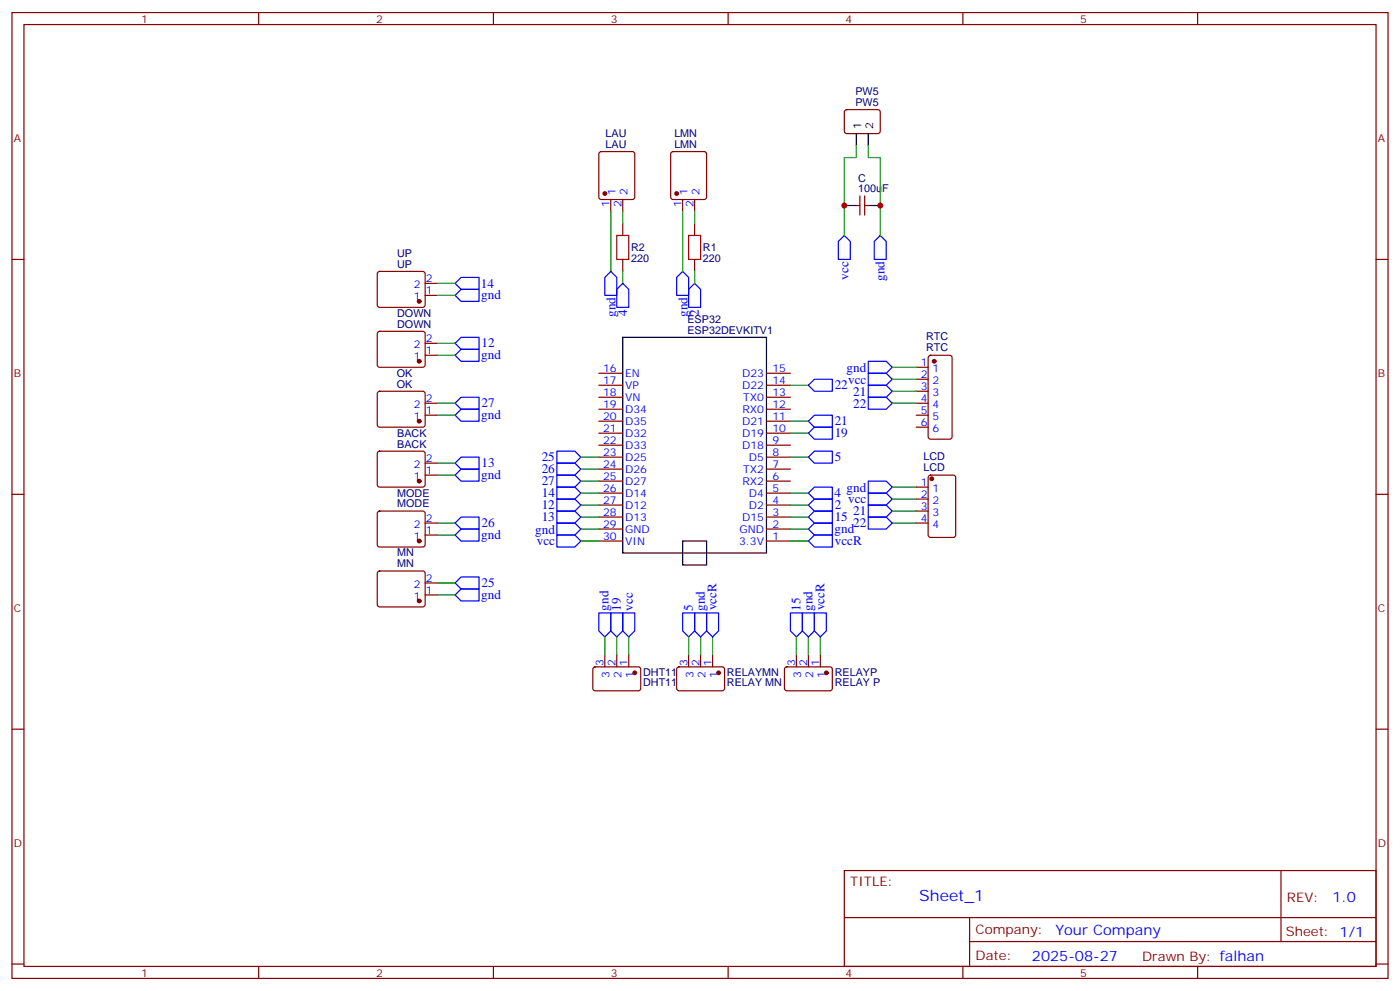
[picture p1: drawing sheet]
<svg xmlns="http://www.w3.org/2000/svg" width="412mm" height="292mm" viewBox="0 0 412 292" stroke-linecap="round" stroke-linejoin="round" font-family="sans-serif">
<g fill="none" stroke="#870000" stroke-width=".35">
<path d="M3.5 3.7h405.4v284.3h-405.4zM7.1 7.2h398.2v277.3h-398.2zM76.2 3.7v3.5M145.3 3.7v3.5M214.5 3.7v3.5M283.6 3.7v3.5M352.8 3.7v3.5M248.9 32.5l.5-.2h9.5l.4 .7-.1 5.9-.6 .4h-9.5l-.4-.7v-5.6zM176.6 44.8l.5-.2h9.2l.5 .2 .2 .5v12.7l-.3 .5-.4 .2h-9.2l-.5-.2-.2-.5v-12.7zM179.9 58.7v3.6M183.4 58.7v3.6M197.8 44.8l.5-.2h9.1l.5 .2 .2 .5v12.7l-.2 .5-.5 .2h-9.1l-.5-.2-.2-.5v-12.7z"/>
<path d="M201.1 58.7v3.6M204.6 58.7v3.6M253.3 57.7v5.6M254.7 57.7v5.6M3.5 76.4h3.6M183.4 65.8v3.5M183.4 76.4v3.5M204.6 65.8v3.5M204.6 76.4v3.5M252.2 60.5h1.1M254.7 60.5h1.1M405.3 76.4h3.6"/>
<path d="M111.4 80.1l.4-.2h12.7l.5 .2 .2 .5v9.5l-.7 .4-12.9-.1-.5-.6v-9.2zM111.4 97.7l.4-.2h12.7l.5 .2 .2 .5v9.5l-.7 .4h-12.9l-.5-.7v-9.2zM125.2 87h3.6M125.2 83.4h3.6M111.4 115.4l.4-.2h12.7l.5 .2 .2 .5v9.4l-.7 .5-12.9-.1-.5-.6v-9.2zM125.2 118.7h3.6M125.2 104.6h3.6M125.2 101.1h3.6M176.4 116.9h7M176.4 113.4h7M176.4 109.9h7M225.8 116.9h7"/>
<path d="M225.8 113.4h7M225.8 109.9h7M269.9 108.1h3.5M269.9 111.7h3.5M269.9 115.2h3.5M269.9 118.7h3.5M273.6 104.8l.5-.2h5.7l.6 .4 .1 23.6-.5 .6-5.9 .1-.6-.5-.1-23.5zM111.4 133l.4-.2h12.7l.5 .2 .2 .5v9.5l-.7 .4-12.9-.1-.5-.6v-9.2zM125.2 122.2h3.6M125.2 139.9h3.6M125.2 136.3h3.6M176.4 138.1h7"/>
<path d="M176.4 134.6h7M176.4 131.1h7M176.4 127.5h7M176.4 124h7M176.4 120.5h7M225.8 138.1h7M225.8 134.6h7M225.8 131.1h7M225.8 127.5h7M225.8 124h7M225.8 120.5h7M269.9 122.2h3.5"/>
<path d="M269.9 125.8h3.5M3.5 145.5h3.6M111.4 150.7l.4-.2h12.7l.5 .2 .2 .5v9.4l-.7 .4h-12.9l-.5-.7v-9.1zM125.2 154h3.6M125.2 157.5h3.6M176.4 159.3h7M176.4 155.8h7M176.4 152.2h7M176.4 148.7h7M176.4 145.2h7M176.4 141.6h7M225.8 159.3h7"/>
<path d="M225.8 155.8h7M225.8 152.2h7M225.8 148.7h7M225.8 145.2h7M225.8 141.6h7M269.9 143.4h3.5M269.9 146.9h3.5M269.9 150.5h3.5M269.9 154h3.5M273.6 140.1l.5-.2h6.7l.7 .4v17.2l-.4 .7h-7l-.6-.4-.1-17.2zM405.3 145.5h3.6M111.4 168.3l.4-.2h12.7l.5 .2 .2 .5v9.5l-.7 .4-12.9-.1-.5-.6v-9.2z"/>
<path d="M125.2 175.2h3.6M125.2 171.6h3.6M174.9 196.5l.4-.2 13 .1 .4 .6v5.9l-.7 .5-12.9-.1-.5-.6v-5.7zM178.2 192.8v3.5M181.7 192.8v3.5M185.2 192.8v3.5M199.6 196.5l.4-.2 13 .1 .4 .6v5.9l-.7 .5-12.9-.1-.5-.6v-5.7zM202.8 192.8v3.5M206.4 192.8v3.5M209.9 192.8v3.5M231.3 196.5l.5-.2 12.9 .1 .5 .6-.1 5.9-.6 .5-13-.1-.4-.6v-5.7zM234.6 192.8v3.5"/>
<path d="M238.1 192.8v3.5M241.7 192.8v3.5M3.5 214.7h3.6M405.3 214.7h3.6M248.7 256.3h156.6v28.2h-156.6zM377.3 256.3v20.9M248.7 270.1h156.5M285.6 277.2h119.6M285.6 270.1v14.2M3.5 283.8h3.6M76.2 284.5v3.5M145.3 284.5v3.5"/>
<path d="M214.5 284.5v3.5M283.6 284.5v3.5M352.8 284.5v3.5M405.3 283.8h3.6"/>
</g>
<path d="M252.2 39.3v3.6M255.8 39.3v3.6M248.7 60.5h3.5M255.8 60.5h3.5M183.4 99.3h42.4v63.5h-42.4zM201.1 159.3h7v7h-7z" fill="none" stroke="#000" stroke-width=".35"/>
<g fill="#870000" stroke="#870000" stroke-width=".35">
<circle cx="275.2" cy="106.4" r=".53"/>
<circle cx="187" cy="198.1" r=".53"/>
<circle cx="274.5" cy="140.9" r=".53"/>
<circle cx="123.5" cy="88.7" r=".53"/>
<circle cx="123.5" cy="124" r=".53"/>
<circle cx="123.5" cy="159.3" r=".53"/>
<circle cx="178.2" cy="57" r=".53"/>
<circle cx="123.5" cy="106.4" r=".53"/>
<circle cx="123.5" cy="141.6" r=".53"/>
<circle cx="123.5" cy="176.9" r=".53"/>
<circle cx="199.3" cy="57" r=".53"/>
<circle cx="243.4" cy="198.1" r=".53"/>
<circle cx="211.7" cy="198.1" r=".53"/>
</g>
<g fill="none" stroke="#00f" stroke-width=".35">
<path d="M179.9 79.9l1.8 1.8v5.3h-3.5v-5.3zM201.1 79.9l1.7 1.8v5.3h-3.5v-5.3zM248.7 69.3l1.8 1.8v5.3h-3.6v-5.3zM259.3 69.3l1.8 1.8v5.3h-3.6v-5.3zM134.1 83.4l1.7-1.7h5.3v3.5h-5.3zM134.1 87l1.7-1.8h5.3v3.5h-5.3zM183.4 83.4l1.8 1.8v5.3h-3.5v-5.3zM204.6 83.4l1.8 1.8v5.3h-3.6v-5.3zM134.1 101.1l1.7-1.8h5.3v3.5h-5.3zM134.1 118.7l1.7-1.8h5.3v3.6h-5.3zM135.8 102.8h5.3v3.6h-5.3l-1.7-1.8zM238.1 113.4l1.8-1.7h5.3v3.5h-5.3z"/>
<path d="M255.8 113.4h5.3l1.7 1.8-1.7 1.7h-5.3zM255.8 116.9h5.3l1.7 1.8-1.7 1.8h-5.3zM255.8 106.4h5.3l1.7 1.7-1.7 1.8h-5.3zM255.8 109.9h5.3l1.7 1.8-1.7 1.7h-5.3zM134.1 136.3l1.7-1.7h5.3v3.5h-5.3zM134.1 139.9l1.7-1.8h5.3v3.5h-5.3zM135.8 120.5h5.3v3.5h-5.3l-1.7-1.8zM164 132.8h5.3l1.8 1.8-1.8 1.7h-5.3zM164 136.3h5.3l1.8 1.8-1.8 1.8h-5.3zM164 139.9h5.3l1.8 1.7-1.8 1.8h-5.3zM238.1 124l1.8-1.8h5.3v3.6h-5.3zM238.1 127.5l1.8-1.7h5.3v3.5h-5.3z"/>
<path d="M238.1 134.6l1.8-1.8h5.3v3.5h-5.3zM134.1 154l1.7-1.8h5.3v3.6h-5.3zM134.1 157.5l1.7-1.7h5.3v3.5h-5.3zM164 150.5h5.3l1.8 1.7-1.8 1.8h-5.3zM164 146.9h5.3l1.8 1.8-1.8 1.8h-5.3zM164 143.4h5.3l1.8 1.8-1.8 1.7h-5.3zM164 154h5.3l1.8 1.8-1.8 1.7h-5.3zM164 157.5h5.3l1.8 1.8-1.8 1.7h-5.3zM238.1 145.2l1.8-1.8h5.3v3.5h-5.3zM238.1 148.7l1.8-1.8h5.3v3.6h-5.3zM238.1 152.2l1.8-1.7h5.3v3.5h-5.3zM238.1 155.8l1.8-1.8h5.3v3.5h-5.3z"/>
<path d="M238.1 159.3l1.8-1.8h5.3v3.5h-5.3zM255.8 148.7h5.3l1.7 1.8-1.7 1.7h-5.3zM255.8 152.2h5.3l1.7 1.8-1.7 1.8h-5.3zM255.8 141.6h5.3l1.7 1.8-1.7 1.8h-5.3zM255.8 145.2h5.3l1.7 1.7-1.7 1.8h-5.3zM134.1 171.6l1.7-1.7h5.3v3.5h-5.3zM134.1 175.2l1.7-1.8h5.3v3.5h-5.3zM176.4 180.4h3.5v5.3l-1.7 1.8-1.8-1.8zM179.9 180.4h3.5v5.3l-1.7 1.8-1.8-1.8zM183.4 180.4h3.6v5.3l-1.8 1.8-1.8-1.8zM201.1 180.4h3.5v5.3l-1.8 1.8-1.7-1.8zM204.6 180.4h3.5v5.3l-1.7 1.8-1.8-1.8z"/>
<path d="M208.1 180.4h3.6v5.3l-1.8 1.8-1.8-1.8zM232.8 180.4h3.6v5.3l-1.8 1.8-1.8-1.8zM236.4 180.4h3.5v5.3l-1.8 1.8-1.7-1.8zM239.9 180.4h3.5v5.3l-1.7 1.8-1.8-1.8z"/>
</g>
<g fill="none" stroke="#008700" stroke-width=".35">
<path d="M252.2 42.9v3.5h-3.5v22.9M255.8 42.9v3.5h3.5v22.9M179.9 62.3v17.6M183.4 62.3v3.5M183.4 79.9v3.5M201.1 62.3v17.6M204.6 62.3v3.5M204.6 79.9v3.5M128.8 83.4h5.3M128.8 87h5.3M128.8 101.1h5.3M128.8 118.7h5.3"/>
<path d="M128.8 104.6h5.3M232.8 113.4h5.3M262.8 118.7h7.1M262.8 115.2h7.1M262.8 108.1h7.1M262.8 111.7h7.1M128.8 136.3h5.3M128.8 139.9h5.3M128.8 122.2h5.3M171.1 134.6h5.3M171.1 138.1h5.3M232.8 134.6h5.3"/>
<path d="M232.8 124h5.3M232.8 127.5h5.3M128.8 154h5.3M128.8 157.5h5.3M171.1 141.6h5.3M171.1 145.2h5.3M171.1 148.7h5.3M171.1 152.2h5.3M171.1 155.8h5.3M171.1 159.3h5.3M232.8 148.7h5.3M232.8 145.2h5.3"/>
<path d="M232.8 152.2h5.3M232.8 155.8h5.3M232.8 159.3h5.3M262.8 154h7.1M262.8 150.5h7.1M262.8 143.4h7.1M262.8 146.9h7.1M128.8 171.6h5.3M128.8 175.2h5.3M178.2 187.5v5.3M181.7 187.5v5.3M185.2 187.5v5.3"/>
<path d="M202.8 187.5v5.3M206.4 187.5v5.3M209.9 187.5v5.3M234.6 187.5v5.3M238.1 187.5v5.3M241.7 187.5v5.3"/>
</g>
<path d="M181.7 69.3h3.5v7.1h-3.5zM202.8 69.3h3.6v7.1h-3.6z" fill="none" stroke="#a10000" stroke-width=".35"/>
<g fill="#c00">
<circle cx="259.3" cy="60.5" r=".88"/>
<circle cx="248.7" cy="60.5" r=".88"/>
</g>
<text font-size="4.6" fill="#00f" x="270.8" y="265.3">Sheet_1</text>
<g font-size="4.2" fill="#00f">
<text x="392.5" y="265.6">1.0</text>
<text x="310.9" y="275.1">Your Company</text>
<text x="304" y="282.9">2025-08-27</text>
</g>
<g font-size="3.9" fill="#00f">
<text x="250" y="82.3" transform="rotate(-90 250 82.3)">vcc</text>
<text x="260.5" y="82.7" transform="rotate(-90 260.5 82.7)">gnd</text>
<text x="141.7" y="84.7">14</text>
<text x="141.8" y="88.2">gnd</text>
<text x="181.3" y="93.3" transform="rotate(-90 181.3 93.3)">gnd</text>
<text x="184.7" y="93.1" transform="rotate(-90 184.7 93.1)">4</text>
<text x="202.5" y="93.3" transform="rotate(-90 202.5 93.3)">gnd</text>
<text x="205.9" y="93.1" transform="rotate(-90 205.9 93.1)">2</text>
<text x="141.8" y="105.8">gnd</text>
<text x="141.8" y="102.3">12</text>
<text x="249.4" y="109.5">gnd</text>
<text x="249.8" y="112.9">vcc</text>
<text x="141.8" y="119.9">27</text>
<text x="245.9" y="114.6">22</text>
<text x="251.3" y="116.5">21</text>
<text x="251.3" y="120">22</text>
<text x="141.8" y="123.4">gnd</text>
<text x="245.9" y="125.2">21</text>
<text x="245.9" y="128.7">19</text>
<text x="141.8" y="137.5">13</text>
<text x="159.6" y="135.9">25</text>
<text x="245.9" y="135.8">5</text>
<text x="141.8" y="141.1">gnd</text>
<text x="159.6" y="139.4">26</text>
<text x="159.6" y="142.9">27</text>
<text x="159.6" y="150">12</text>
<text x="159.6" y="146.3">14</text>
<text x="245.8" y="146.4">4</text>
<text x="245.9" y="149.9">2</text>
<text x="249.4" y="144.8">gnd</text>
<text x="249.8" y="148.2">vcc</text>
<text x="141.8" y="155.2">26</text>
<text x="159.6" y="153.5">13</text>
<text x="245.9" y="153.4">15</text>
<text x="251.3" y="151.7">21</text>
<text x="251.3" y="155.3">22</text>
<text x="141.8" y="158.7">gnd</text>
<text x="157.7" y="157.2">gnd</text>
<text x="158.1" y="160.5">vcc</text>
<text x="245.8" y="157">gnd</text>
<text x="245.9" y="160.5">vccR</text>
<text x="141.8" y="172.8">25</text>
<text x="141.8" y="176.4">gnd</text>
<text x="179.2" y="179.8" transform="rotate(-90 179.2 179.8)">gnd</text>
<text x="182.9" y="179.7" transform="rotate(-90 182.9 179.7)">19</text>
<text x="186.5" y="179.7" transform="rotate(-90 186.5 179.7)">vcc</text>
<text x="204" y="179.7" transform="rotate(-90 204 179.7)">5</text>
<text x="207.6" y="179.9" transform="rotate(-90 207.6 179.9)">gnd</text>
<text x="211.1" y="179.7" transform="rotate(-90 211.1 179.7)">vccR</text>
<text x="235.8" y="179.7" transform="rotate(-90 235.8 179.7)">15</text>
<text x="239.3" y="179.9" transform="rotate(-90 239.3 179.9)">gnd</text>
<text x="242.9" y="179.7" transform="rotate(-90 242.9 179.7)">vccR</text>
</g>
<g font-size="3.9" fill="#800">
<text x="250.5" y="260.9">TITLE:</text>
<text x="379.1" y="265.6">REV:</text>
<text x="287.4" y="275.1">Company:</text>
<text x="378.7" y="275.7">Sheet: 1/1</text>
<text x="287.4" y="282.8">Date:</text>
<text x="336.4" y="282.8">Drawn By: falhan</text>
</g>
<g font-size="3.2" fill="#800">
<text x="41.6" y="6.7">1</text>
<text x="110.8" y="6.7">2</text>
<text x="179.9" y="6.7">3</text>
<text x="249.1" y="6.7">4</text>
<text x="318.2" y="6.7">5</text>
<text x="4.1" y="41.8">A</text>
<text x="405.9" y="41.8">A</text>
<text x="4.1" y="110.9">B</text>
<text x="405.9" y="110.9">B</text>
<text x="4.1" y="180.1">C</text>
<text x="405.9" y="180.1">C</text>
<text x="4.1" y="249.2">D</text>
<text x="405.9" y="249.2">D</text>
<text x="41.6" y="287.5">1</text>
<text x="110.8" y="287.5">2</text>
<text x="179.9" y="287.5">3</text>
<text x="249.1" y="287.5">4</text>
<text x="318.2" y="287.5">5</text>
</g>
<g font-size="3.2" fill="#000080">
<text x="252" y="28">PW5</text>
<text x="252" y="31.2">PW5</text>
<text x="178.4" y="40.3">LAU</text>
<text x="198.6" y="40.3">LMN</text>
<text x="178.4" y="43.6">LAU</text>
<text x="198.6" y="43.6">LMN</text>
<text x="252.8" y="53.5">C</text>
<text x="252.8" y="56.6">100uF</text>
<text x="117" y="75.6">UP</text>
<text x="185.9" y="77.1">220</text>
<text x="185.9" y="74">R2</text>
<text x="207.1" y="77.1">220</text>
<text x="207.1" y="74">R1</text>
<text x="117" y="78.8">UP</text>
<text x="117" y="93.3">DOWN</text>
<text x="202.5" y="95.2">ESP32</text>
<text x="117" y="96.5">DOWN</text>
<text x="202.5" y="98.2">ESP32DEVKITV1</text>
<text x="272.8" y="100.2">RTC</text>
<text x="272.8" y="103.4">RTC</text>
<text x="116.9" y="110.9">OK</text>
<text x="116.9" y="114.1">OK</text>
<text x="117" y="131.8">BACK</text>
<text x="117" y="128.5">BACK</text>
<text x="272" y="135.5">LCD</text>
<text x="272" y="138.7">LCD</text>
<text x="117" y="149.4">MODE</text>
<text x="117" y="146.2">MODE</text>
<text x="117" y="167">MN</text>
<text x="117" y="163.8">MN</text>
<text x="189.4" y="202.1">DHT11</text>
<text x="189.4" y="198.9">DHT11</text>
<text x="214.1" y="202.1">RELAY MN</text>
<text x="214.1" y="198.9">RELAYMN</text>
<text x="245.9" y="202.1">RELAY P</text>
<text x="245.9" y="198.9">RELAYP</text>
</g>
<g font-size="3.2">
<text x="253.6" y="38" transform="rotate(-90 253.6 38)">1</text>
<text x="257.2" y="38" transform="rotate(-90 257.2 38)">2</text>
</g>
<g font-size="3.2" fill="#00f">
<text x="181.3" y="57.4" transform="rotate(-90 181.3 57.4)">1</text>
<text x="184.9" y="57.4" transform="rotate(-90 184.9 57.4)">2</text>
<text x="202.5" y="57.4" transform="rotate(-90 202.5 57.4)">1</text>
<text x="206" y="57.4" transform="rotate(-90 206 57.4)">2</text>
<text x="179.6" y="60.9" transform="rotate(-90 179.6 60.9)">1</text>
<text x="183.1" y="60.9" transform="rotate(-90 183.1 60.9)">2</text>
<text x="200.7" y="60.9" transform="rotate(-90 200.7 60.9)">1</text>
<text x="204.3" y="60.9" transform="rotate(-90 204.3 60.9)">2</text>
<text x="125.4" y="83.1">2</text>
<text x="121.9" y="88.4">1</text>
<text x="121.9" y="84.8">2</text>
<text x="125.4" y="86.6">1</text>
<text x="125.4" y="100.7">2</text>
<text x="121.9" y="106">1</text>
<text x="121.9" y="102.5">2</text>
<text x="125.4" y="104.2">1</text>
<text x="271.2" y="107.8">1</text>
<text x="177.6" y="109.5">16</text>
<text x="177.6" y="113.1">17</text>
<text x="184.1" y="110.9">EN</text>
<text x="218.6" y="110.9">D23</text>
<text x="227.5" y="113.1">14</text>
<text x="227.5" y="109.5">15</text>
<text x="271.2" y="111.3">2</text>
<text x="274.7" y="109.5">1</text>
<text x="274.7" y="113.1">2</text>
<text x="125.4" y="118.4">2</text>
<text x="177.6" y="116.6">18</text>
<text x="184.1" y="114.5">VP</text>
<text x="184.1" y="118">VN</text>
<text x="218.6" y="114.5">D22</text>
<text x="218.9" y="118">TX0</text>
<text x="227.5" y="116.6">13</text>
<text x="271.2" y="114.8">3</text>
<text x="271.2" y="118.4">4</text>
<text x="274.7" y="116.6">3</text>
<text x="121.9" y="123.6">1</text>
<text x="121.9" y="120.1">2</text>
<text x="125.4" y="121.9">1</text>
<text x="177.6" y="120.1">19</text>
<text x="177.6" y="123.6">20</text>
<text x="184.1" y="121.5">D34</text>
<text x="184.1" y="125.1">D35</text>
<text x="218.6" y="125.1">D21</text>
<text x="218.7" y="121.5">RX0</text>
<text x="227.5" y="123.6">11</text>
<text x="227.5" y="120.1">12</text>
<text x="271.2" y="121.9">5</text>
<text x="271.2" y="125.4">6</text>
<text x="274.7" y="120.1">4</text>
<text x="274.7" y="123.6">5</text>
<text x="177.6" y="127.2">21</text>
<text x="177.6" y="130.7">22</text>
<text x="184.1" y="128.6">D32</text>
<text x="218.6" y="128.6">D19</text>
<text x="227.5" y="130.7">9</text>
<text x="227.5" y="127.2">10</text>
<text x="274.7" y="127.2">6</text>
<text x="121.9" y="137.8">2</text>
<text x="125.4" y="136">2</text>
<text x="177.6" y="134.2">23</text>
<text x="177.6" y="137.8">24</text>
<text x="184.1" y="132.1">D33</text>
<text x="184.1" y="135.6">D25</text>
<text x="218.6" y="132.1">D18</text>
<text x="220.6" y="135.6">D5</text>
<text x="227.5" y="137.8">7</text>
<text x="227.5" y="134.2">8</text>
<text x="121.9" y="141.3">1</text>
<text x="125.4" y="139.5">1</text>
<text x="177.6" y="141.3">25</text>
<text x="184.1" y="139.2">D26</text>
<text x="184.1" y="142.7">D27</text>
<text x="218.7" y="142.7">RX2</text>
<text x="218.9" y="139.2">TX2</text>
<text x="227.5" y="141.3">6</text>
<text x="271.2" y="143.1">1</text>
<text x="177.6" y="144.8">26</text>
<text x="177.6" y="148.3">27</text>
<text x="184.1" y="146.2">D14</text>
<text x="184.1" y="149.8">D12</text>
<text x="220.6" y="149.8">D2</text>
<text x="220.6" y="146.2">D4</text>
<text x="227.5" y="148.3">4</text>
<text x="227.5" y="144.8">5</text>
<text x="271.2" y="146.6">2</text>
<text x="274.7" y="144.8">1</text>
<text x="274.7" y="148.3">2</text>
<text x="121.9" y="155.4">2</text>
<text x="125.4" y="153.6">2</text>
<text x="177.6" y="151.9">28</text>
<text x="177.6" y="155.4">29</text>
<text x="184.1" y="153.3">D13</text>
<text x="218.6" y="153.3">D15</text>
<text x="227.5" y="155.4">2</text>
<text x="227.5" y="151.9">3</text>
<text x="271.2" y="150.1">3</text>
<text x="271.2" y="153.6">4</text>
<text x="274.7" y="151.9">3</text>
<text x="274.7" y="155.4">4</text>
<text x="121.9" y="158.9">1</text>
<text x="125.4" y="157.2">1</text>
<text x="177.6" y="158.9">30</text>
<text x="184.1" y="156.8">GND</text>
<text x="184.1" y="160.3">VIN</text>
<text x="217.7" y="160.3">3.3V</text>
<text x="217.8" y="156.8">GND</text>
<text x="227.5" y="158.9">1</text>
<text x="121.9" y="173">2</text>
<text x="125.4" y="171.3">2</text>
<text x="121.9" y="176.6">1</text>
<text x="125.4" y="174.8">1</text>
<text x="177.8" y="196.1" transform="rotate(-90 177.8 196.1)">3</text>
<text x="181.3" y="196.1" transform="rotate(-90 181.3 196.1)">2</text>
<text x="184.9" y="196.1" transform="rotate(-90 184.9 196.1)">1</text>
<text x="202.5" y="196.1" transform="rotate(-90 202.5 196.1)">3</text>
<text x="206" y="196.1" transform="rotate(-90 206 196.1)">2</text>
<text x="209.5" y="196.1" transform="rotate(-90 209.5 196.1)">1</text>
<text x="234.2" y="196.1" transform="rotate(-90 234.2 196.1)">3</text>
<text x="237.8" y="196.1" transform="rotate(-90 237.8 196.1)">2</text>
<text x="241.3" y="196.1" transform="rotate(-90 241.3 196.1)">1</text>
<text x="179.6" y="199.6" transform="rotate(-90 179.6 199.6)">3</text>
<text x="183.1" y="199.6" transform="rotate(-90 183.1 199.6)">2</text>
<text x="186.6" y="199.6" transform="rotate(-90 186.6 199.6)">1</text>
<text x="204.3" y="199.6" transform="rotate(-90 204.3 199.6)">3</text>
<text x="207.8" y="199.6" transform="rotate(-90 207.8 199.6)">2</text>
<text x="211.3" y="199.6" transform="rotate(-90 211.3 199.6)">1</text>
<text x="236" y="199.6" transform="rotate(-90 236 199.6)">3</text>
<text x="239.5" y="199.6" transform="rotate(-90 239.5 199.6)">2</text>
<text x="243.1" y="199.6" transform="rotate(-90 243.1 199.6)">1</text>
</g>
</svg>
